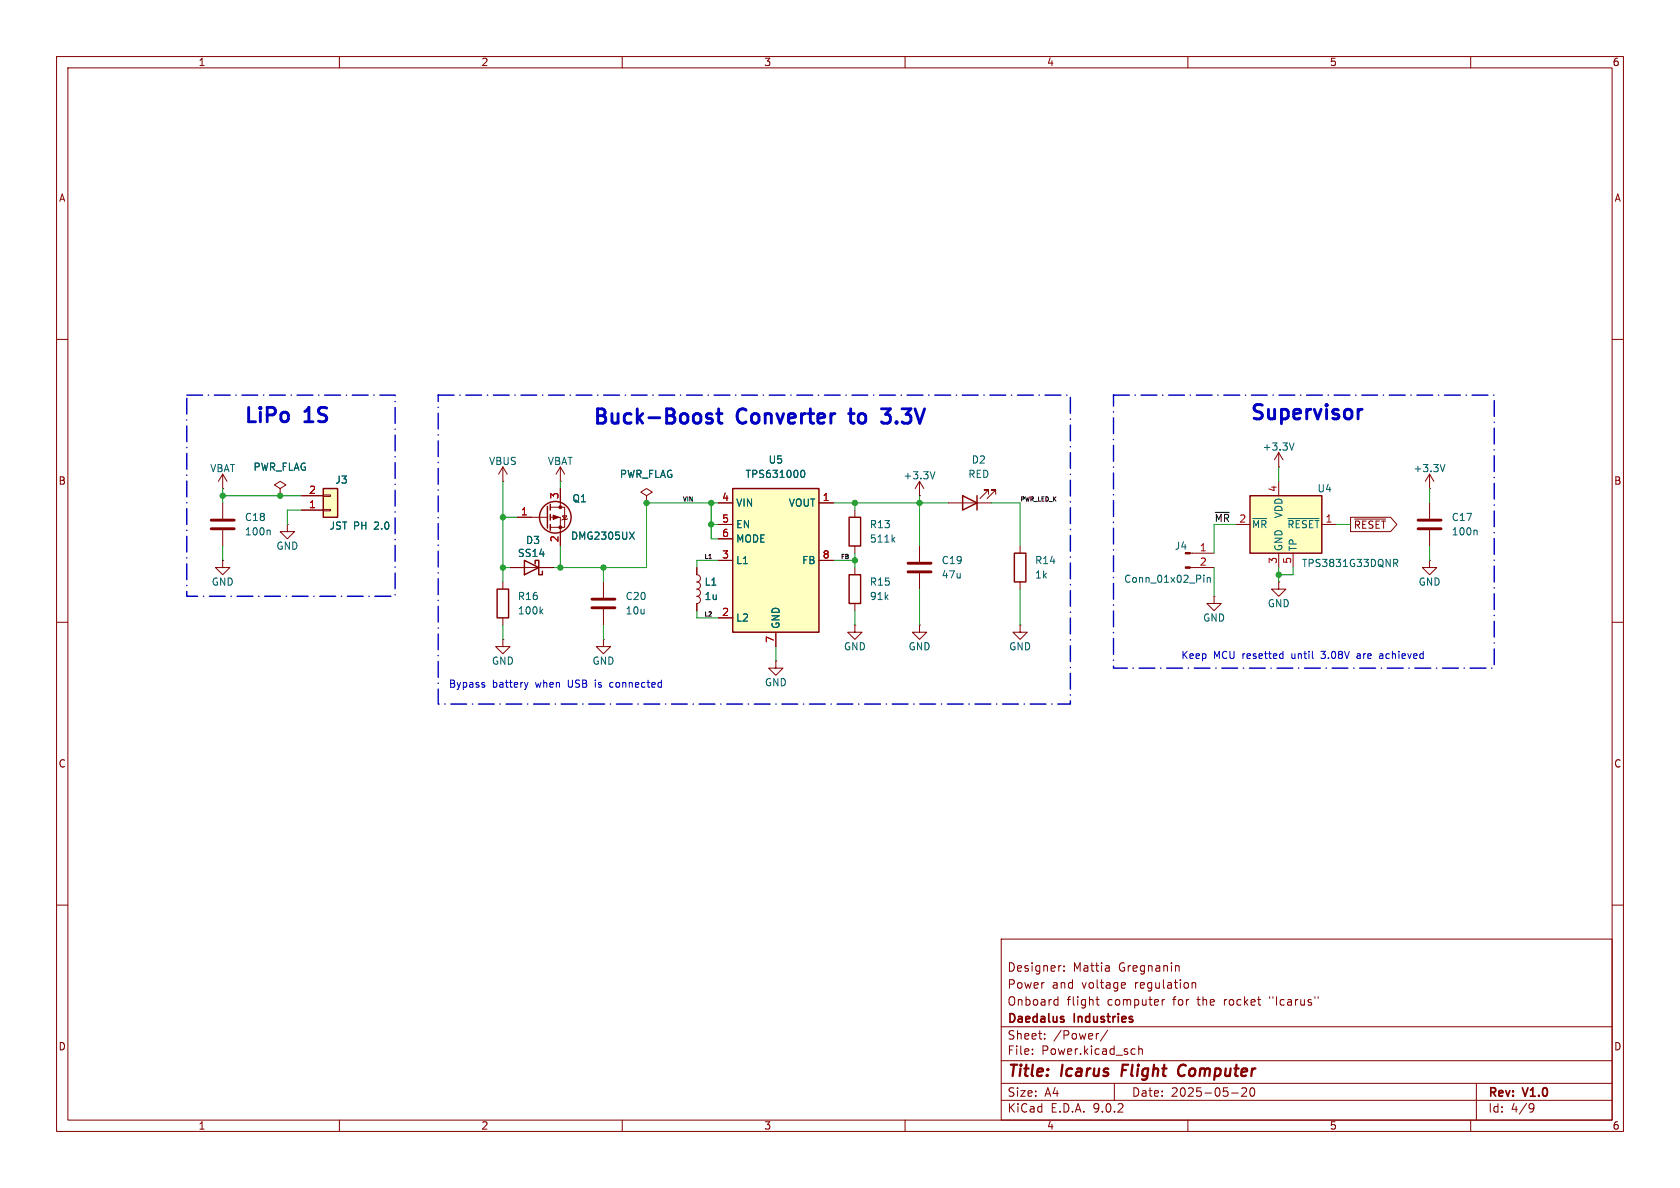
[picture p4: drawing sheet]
<svg xmlns="http://www.w3.org/2000/svg" width="297mm" height="210mm" viewBox="0 0 297 210" stroke-linecap="round" stroke-linejoin="round" font-family="sans-serif">
<g fill="none" stroke="#840000" stroke-width=".18">
<path d="M10 10h277v190h-277zM12 12h273v186h-273zM60 10v2M110 10v2M160 10v2M210 10v2M260 10v2M10 60h2M285 60h2M210.4 97.8h4.2M10 110h2M162.6 110.5v1.3h1.2l-1.2 1.2-1.3-1.2h1.3"/>
<path d="M162.6 110.5h.1M210.4 100.3h4.2M214.6 105.4v1.3h1.3l-1.3 1.3-1.2-1.3h1.2M214.6 105.4h.1M285 110h2M10 160h2M177 166h108v32h-108zM186.6 176.7l.4 .1M187 176.2v1.5M187 177.6l-.4 .1M187.5 170.7h.1M188.1 171.6v.1"/>
<path d="M188.1 170.8v.1M193.7 176.7h.6M194 176.2v1.3l.3 .2M195.9 170.7l.2 .2v.8M196.1 171.6l-.1 .1M196.1 171.1h-.1M198.5 173.7l.4 .1 .1 .3-.8 .1M198.9 174.6l-.4 .1M205.5 176.7v1M205.9 176.7l-.3 .1-.1 .2M208 170.7h.2l.3 .2v.8M210.7 173.8l.3-.1 .3 .1 .1 .9"/>
<path d="M210.7 173.7v1M233 176.2v.3M285 160h2M60 198v2M110 198v2M160 198v2M177 194.5h108M177 191.5h108M177 187.5h108M177 181.5h108M182.5 186.3v.1M182.5 185.5v.1"/>
<path d="M184.7 183.6v.1M184.7 182.8v.1M194.2 182.7l-.2 .1M195.8 182.1l-1.3 2M197 191.5v3M200.2 185.4l.5 .1M200.7 186.3l-.5 .1M201.3 185.5l.2-.1 .4 .1 .1 .9M201.3 184.9v1.5M210 198v2M217.7 193.2h1.2M220.3 192.4v.5l-.8 .9h.9"/>
<path d="M221.1 192.4a.81 .81 0 0 0 .4 1.4l.2-.1 .1-.5-.1-.8M260 198v2M261 191.5v6.5M270.6 195.1l.5 .1a.99 .99 0 0 1-.4 1.4h-.2M271.2 195.7l-.3 .3h-.3"/>
</g>
<path d="M198.5 188.2l-.2 2M209.3 188.2a1.13 1.13 0 0 0-1 .7 1.13 1.13 0 0 0 .3 1.2l.2 .1 .5-.1" fill="none" stroke="#840000" stroke-width=".4"/>
<path d="M187.9 179.7l.2 .1M187.9 180.2l.2 .2-.2 .3" fill="none" stroke="#840000" stroke-width=".3"/>
<g fill="#840000" stroke="#840000" stroke-width=".18">
<path d="M209.5 97.7h.9v.2h-.9z"/>
<path d="M209.5 100.2h.9v.3h-.9z"/>
</g>
<path d="M212.8 101.7v.1M212.8 102.1v.8M213.4 102.1v.8M213.4 102.2l.2-.1 .3 .1 .1 .7" fill="none" stroke="#006464" stroke-width=".18"/>
<path d="M221 87.6h12.7v10.2h-12.7z" fill="#ffffc2"/>
<path d="M150.1 91.4h2v5.1h-2zM170.2 87.6l2.5 1.3-2.5 1.3zM172.7 87.6v2.6M221 87.6h12.7v10.2h-12.7zM150.1 101.6h2v5.1h-2z" fill="none" stroke="#840000" stroke-width=".25"/>
<g fill="none" stroke="#840000" stroke-width=".18">
<path d="M151.1 90.2v1.2M151.1 96.5v1.3M162.6 87.6h.1M162.6 85.1v2.5M162.6 96.5v2.8M162.6 85.1l-.8 1.3M162.6 85.1l.7 1.3M167.6 88.9h7.7M174.8 87.4v-.8h-.8h.8l-1.6 1.5M176 87.4v-.8h-.7h.7l-1.5 1.5M218.4 92.7h2.6M226.1 82.6h.1"/>
<path d="M226.1 80v2.6M226.1 85.1v2.5M226.1 97.8v2.5M226.1 80l-.8 1.3M226.1 80l.7 1.3M228.6 97.8v2.5M233.7 92.7h2.5M252.7 86.4h.1M252.7 99.1v1.2h-1.2l1.2 1.3 1.3-1.3h-1.3M252.7 99.1h.1M252.7 83.8l-.7 1.3M252.7 83.8l.8 1.3"/>
<path d="M252.7 83.8v2.6M123.2 100.3v1.3a.64 .64 0 0 1 .6 .6 .64 .64 0 0 1-.6 .7 .64 .64 0 0 1 .6 .6 .64 .64 0 0 1-.6 .6M123.2 104.1a.64 .64 0 0 1 .6 .7 .64 .64 0 0 1-.6 .6 .64 .64 0 0 1 .6 .7 .64 .64 0 0 1-.6 .6v1.3M137.2 116.8v1.3h1.2l-1.2 1.3-1.3-1.3h1.3M137.2 116.8h.1M151.1 110.5v1.3h1.3l-1.3 1.2-1.2-1.2h1.2M151.1 110.5h.1M151.1 100.3v1.3M151.1 106.7v1.3M162.6 101.3v2.8M180.3 110.5v1.3h1.3l-1.3 1.2-1.2-1.2h1.2M180.3 110.5h.1"/>
</g>
<path d="M228.8 78.3l-.4 1.3M157.8 95.3l.4 .5M158.2 95l-.5 .5M165.3 83.4l-.4 1.3M221.5 91.7h2.4M227.7 91.7h5.5M246.4 98.9h.5l.2 .2-.1 .4h-.6M246.7 99.5l.4 .6M255.5 82.1l-.5 1.3" fill="none" stroke="#006464" stroke-width=".18"/>
<path d="M160.5 99.6h4.1M160.5 101.1h4.1" fill="none" stroke="#840000" stroke-width=".51"/>
<path d="M129.5 86.4h15.3v25.4h-15.3z" fill="#ffffc2"/>
<g fill="none" stroke="#840000" stroke-width=".25">
<path d="M92.7 99.1l2.5 1.2-2.5 1.3zM94.6 99.7v-.6h.6v2.5h.7v-.6M96.8 89.5v3.8M97.3 89.2v1M97.3 90.9v1M97.3 92.7v1M129.5 86.4h15.3v25.4h-15.3zM179.3 97.8h2.1v5.1h-2.1zM87.9 104.1h2v5.1h-2z"/>
<circle cx="98.2" cy="91.4" r="2.79"/>
</g>
<g fill="none" stroke="#840000" stroke-width=".18">
<path d="M39.4 99.1v1.2h1.2l-1.2 1.3-1.3-1.3h1.3M39.4 99.1h.1M39.4 86.4h.1M39.4 83.8l-.8 1.3M39.4 83.8l.7 1.3M39.4 83.8v2.6M88.9 85.1h.1M88.9 82.6v2.5M88.9 82.6l-.8 1.2M88.9 82.6l.8 1.2M91.4 91.4h5.4M97.3 89.7h2.5v3.5h-2.5"/>
<path d="M97.3 91.4h1.8v5.1M99.1 85.1h.1M99.1 82.6l-.8 1.2M99.1 82.6l.7 1.2M99.1 82.6v2.5M99.1 86.4v3.3M99.4 91.2h.8l-.4 .6zM100.3 91.7l-.1 .1h-.8l-.1 .1M114.3 87.6l1-.6-1-.6-1 .6 1 .6v1.3M114.3 88.9h.1M127 88.9h2.5M127 92.7h2.5"/>
<path d="M127 95.3h2.5M127 99.1h2.5M144.8 88.9h2.5M144.8 99.1h2.5M180.3 96.5v1.3M252.7 88.9v2.8M252.7 93.7v2.8M88.9 113v1.3h1.3l-1.3 1.3-1.3-1.3h1.3M88.9 113h.1M88.9 102.9v1.2M88.9 109.2v1.3M90.2 100.3h7.6"/>
<path d="M106.7 113v1.3h1.2l-1.2 1.3-1.3-1.3h1.3M106.7 113h.1M106.7 102.9v2.8M106.7 107.7v2.8M127 109.2h2.5M137.2 111.8v2.5M180.3 102.9v1.2"/>
</g>
<path d="M111.3 94.1l.8 1.2M112.1 94.1l-.8 1.2M141.5 83.6l.2-.3 .1-.2a.68 .68 0 0 1 .5 .7 .68 .68 0 0 1-.5 .6l-.1-.1-.2-.4M260.9 93.7l.2 .2v.7M95.6 108l.4 .5M96 107.7l-.5 .5" fill="none" stroke="#006464" stroke-width=".18"/>
<g fill="#840000" stroke="#840000" stroke-width=".18">
<path d="M97.8 91.1l1 .3-1 .4z"/>
<circle cx="99.1" cy="89.7" r=".25"/>
<circle cx="99.1" cy="93.2" r=".25"/>
</g>
<path d="M250.7 91.9h4.1M250.7 93.5h4.1M104.6 105.9h4.1M104.6 107.4h4.1" fill="none" stroke="#840000" stroke-width=".51"/>
<path d="M57.1 86.4h2.6v5h-2.6z" fill="#ffffc2"/>
<path d="M57.1 86.4h2.6v5h-2.6z" fill="none" stroke="#840000" stroke-width=".25"/>
<g fill="none" stroke="#840000" stroke-width=".18">
<path d="M39.4 88.9v2.8M39.4 93.7v2.8M49.5 86.4l1-.7-1-.6-1 .6 1 .7v1.2M49.5 87.6h.1M50.8 92.7v1.3h1.3l-1.3 1.3-1.3-1.3h1.3M50.8 92.7h.1M53.3 90.2h3.8M53.3 87.6h3.8M57.1 90h1.3v.3h-1.3zM57.1 87.5h1.3v.3h-1.3zM91.4 91.4h2.6M99.1 86.4v2.5"/>
<path d="M99.1 94v2.5M114.3 88.9h.1M127 88.9h2.5M127 92.7h2.5M127 95.3h2.5M127 99.1h2.5M144.8 88.9h2.5M144.8 99.1h2.5M238.8 91.4h7l1.2 1.3-1.2 1.3h-7zM239.5 91.8h5.5M90.2 100.3h2.5M95.2 100.3h2.6"/>
<path d="M123.2 100.3v1.3M123.2 106.7v1.3M127 109.2h2.5M137.2 111.8v2.5M226.1 102.9v1.2h-1.3l1.3 1.3 1.2-1.3h-1.2M226.1 102.9h.1"/>
</g>
<path d="M37.3 91.9h4.1M37.3 93.5h4.1" fill="none" stroke="#840000" stroke-width=".51"/>
<path d="M47.6 93.7l.2 .2v.7M111.3 94.1l.8 1.2M112.1 94.1l-.8 1.2M141.5 83.6l.2-.3 .1-.2a.68 .68 0 0 1 .5 .7 .68 .68 0 0 1-.5 .6l-.1-.1-.2-.4" fill="none" stroke="#006464" stroke-width=".18"/>
<g fill="none" stroke="#009600" stroke-width=".18">
<path d="M39.4 86.4v2.5M39.4 96.5v2.6M39.4 87.6h13.9M53.3 90.2h-2.5v2.5M88.9 85.1v17.8M88.9 91.4h2.5M99.1 85.1v1.3M99.1 96.5v3.8M125.7 88.9v6.4h1.3M125.7 92.7h1.3M127 88.9h-12.7v11.4h-16.5M127 99.1h-3.8v1.2"/>
<path d="M147.3 99.1h3.8M147.3 88.9h20.3M151.1 88.9v1.3M151.1 97.8v2.5M162.6 87.6v8.9M175.3 88.9h5v7.6M218.4 92.7h-3.8v5.1M226.1 82.6v2.5M236.2 92.7h2.6M252.7 86.4v2.5M252.7 96.5v2.6M88.9 100.3h1.3"/>
<path d="M88.9 110.5v2.5M106.7 100.3v2.6M106.7 110.5v2.5M123.2 108v1.2h3.8M137.2 114.3v2.5M151.1 108v2.5M162.6 104.1v6.4M180.3 104.1v6.4M214.6 100.3v5.1M226.1 100.3v2.6M228.6 100.3v1.3h-2.5"/>
</g>
<path d="M125.2 74l.6 .1 .2 .3-.4 .4h-.5M125.2 73.1l.6 .1M126.7 73.1h1M127 72.3v2.1l.2 .3 .5 .1M150 73.1h1M155.8 74.6l.4 .2h.7M155.8 72.3h1.6l-.8 .9h.3M240.8 72.4l-.5 .1" fill="none" stroke="#0000c2" stroke-width=".51"/>
<path d="M226.4 115.6h.4M226.8 115.1v1.3M226.8 116.3l-.4 .1M240.1 115.6h-.2M240.1 115.9l-.2 .2 .2 .3M244.3 115.6h-.4M244.3 115.9h-.3l-.1 .2v.2l.4 .1M85.5 121.1l.2 .1-.2 .3M85.5 120.6l.2 .1M93.3 120.6l-.3 .9M108 120.6l-.2 .3v.3l.2 .3" fill="none" stroke="#0000c2" stroke-width=".18"/>
<path d="M33 69.9h36.8v35.5h-36.8zM77.5 69.9h111.7v54.6h-111.7zM196.8 69.9h67.4v48.2h-67.4z" fill="none" stroke="#0000c2" stroke-width=".25" stroke-dasharray="2.8 1 .1 1"/>
<g fill="#009600" stroke="#009600" stroke-width=".18">
<circle cx="226.1" cy="101.6" r=".46"/>
<circle cx="151.1" cy="99.1" r=".46"/>
<circle cx="88.9" cy="91.4" r=".46"/>
<circle cx="99.1" cy="100.3" r=".46"/>
<circle cx="49.5" cy="87.6" r=".46"/>
<circle cx="39.4" cy="87.6" r=".46"/>
<circle cx="88.9" cy="100.3" r=".46"/>
<circle cx="106.7" cy="100.3" r=".46"/>
<circle cx="162.6" cy="88.9" r=".46"/>
<circle cx="151.1" cy="88.9" r=".46"/>
<circle cx="125.7" cy="88.9" r=".46"/>
<circle cx="125.7" cy="92.7" r=".46"/>
<circle cx="114.3" cy="88.9" r=".46"/>
</g>
<g font-size="3.5" fill="#0000c2">
<text x="42.9" y="75.4">LiPo</text>
<text x="53.9" y="75.4">1S</text>
<text x="104.5" y="75.7">Buck-Boost</text>
<text x="130.3" y="75.7">Converter</text>
<text x="151.3" y="75.7">to</text>
<text x="158" y="75.7">3.3V</text>
<text x="220.7" y="74.9">Supervisor</text>
</g>
<g font-size="2.8" fill="#840000">
<text x="178" y="190.9">Title:</text>
<text x="187.7" y="190.9">Icarus</text>
<text x="199.1" y="190.9">Flight</text>
<text x="209.9" y="190.9">Computer</text>
</g>
<g font-size="2.1" fill="#840000">
<text x="178" y="172">Designer:</text>
<text x="189.7" y="172">Mattia</text>
<text x="197.8" y="172">Gregnanin</text>
<text x="178" y="178">Onboard</text>
<text x="178" y="175">Power</text>
<text x="185.9" y="175">and</text>
<text x="188.6" y="178">flight</text>
<text x="191.3" y="175">voltage</text>
<text x="195.8" y="178">computer</text>
<text x="200.8" y="175">regulation</text>
<text x="207.5" y="178">for</text>
<text x="212" y="178">the</text>
<text x="216.8" y="178">rocket</text>
<text x="225" y="178">&quot;Icarus&quot;</text>
<text x="178" y="184">Sheet:</text>
<text x="178" y="181.2">Daedalus</text>
<text x="186.2" y="184">/Power/</text>
<text x="190" y="181.2">Industries</text>
<text x="178" y="186.7">File:</text>
<text x="184.1" y="186.7">Power.kicad_sch</text>
<text x="178" y="196.9">KiCad</text>
<text x="178" y="194.1">Size:</text>
<text x="184.7" y="194.1">A4</text>
<text x="185.7" y="196.9">E.D.A.</text>
<text x="193.3" y="196.9">9.0.2</text>
<text x="200" y="194.1">Date:</text>
<text x="207" y="194.1">2025-05-20</text>
<text x="263" y="194.3">Rev:</text>
<text x="263" y="196.9">Id:</text>
<text x="267.1" y="196.9">4/9</text>
<text x="269.4" y="194.3">V1.0</text>
</g>
<g font-size="1.8" fill="#840000">
<text x="35" y="11.9">1</text>
<text x="85" y="11.9">2</text>
<text x="135" y="11.9">3</text>
<text x="185" y="11.9">4</text>
<text x="235" y="11.9">5</text>
<text x="285" y="11.9">6</text>
<text x="10.3" y="35.9">A</text>
<text x="285.3" y="35.9">A</text>
<text x="10.3" y="85.9">B</text>
<text x="285.3" y="85.9">B</text>
<text x="239.2" y="93.7">~{RESET}</text>
<text x="10.3" y="135.9">C</text>
<text x="285.3" y="135.9">C</text>
<text x="10.3" y="185.9">D</text>
<text x="285.3" y="185.9">D</text>
<text x="35" y="199.9">1</text>
<text x="85" y="199.9">2</text>
<text x="135" y="199.9">3</text>
<text x="185" y="199.9">4</text>
<text x="235" y="199.9">5</text>
<text x="285" y="199.9">6</text>
</g>
<g font-size="1.8" fill="#006464">
<text x="37.1" y="83.7">VBAT</text>
<text x="44.7" y="83.4">PWR_FLAG</text>
<text x="86.3" y="82.4">VBUS</text>
<text x="96.8" y="82.4">VBAT</text>
<text x="135.8" y="82.1">U5</text>
<text x="171.7" y="82.1">D2</text>
<text x="223.1" y="79.9">+3.3V</text>
<text x="249.8" y="83.7">+3.3V</text>
<text x="59.2" y="85.7">J3</text>
<text x="101.1" y="89">Q1</text>
<text x="109.5" y="84.7">PWR_FLAG</text>
<text x="130" y="89.8">VIN</text>
<text x="131.7" y="84.7">TPS631000</text>
<text x="139.4" y="89.8">VOUT</text>
<text x="159.6" y="84.9">+3.3V</text>
<text x="171.1" y="84.7">RED</text>
<text x="232.8" y="87.2">U4</text>
<text x="43.2" y="94.8">100n</text>
<text x="43.2" y="92.3">C18</text>
<text x="58.2" y="93.8">JST PH</text>
<text x="66.3" y="93.8">2.0</text>
<text x="100.8" y="95.6">DMG2305UX</text>
<text x="130" y="93.6">EN</text>
<text x="153.7" y="93.6">R13</text>
<text x="221.2" y="93.6">~{MR}</text>
<text x="226.9" y="91.7" transform="rotate(-90 226.9 91.7)">VDD</text>
<text x="227.5" y="93.6">~{RESET}</text>
<text x="256.5" y="94.8">100n</text>
<text x="256.5" y="92.3">C17</text>
<text x="48.8" y="97.4">GND</text>
<text x="91.5" y="98.7">SS14</text>
<text x="92.9" y="96.4">D3</text>
<text x="130" y="96.1">MODE</text>
<text x="130" y="99.9">L1</text>
<text x="141.7" y="99.9">FB</text>
<text x="153.7" y="96.1">511k</text>
<text x="166.4" y="99.9">C19</text>
<text x="182.9" y="99.9">R14</text>
<text x="207.6" y="97.4">J4</text>
<text x="226.9" y="97.5" transform="rotate(-90 226.9 97.5)">GND</text>
<text x="229.5" y="97.5" transform="rotate(-90 229.5 97.5)">TP</text>
<text x="230.1" y="100.4">TPS3831G33DQNR</text>
<text x="37.3" y="103.7">GND</text>
<text x="91.4" y="106.3">R16</text>
<text x="110.5" y="106.3">C20</text>
<text x="124.5" y="106.3">1u</text>
<text x="124.5" y="103.7">L1</text>
<text x="153.7" y="106.3">91k</text>
<text x="153.7" y="103.7">R15</text>
<text x="166.4" y="102.5">47u</text>
<text x="182.9" y="102.5">1k</text>
<text x="198.6" y="103.2">Conn_01x02_Pin</text>
<text x="224" y="107.5">GND</text>
<text x="250.7" y="103.7">GND</text>
<text x="91.4" y="108.8">100k</text>
<text x="110.5" y="108.8">10u</text>
<text x="130" y="110.1">L2</text>
<text x="138" y="111.3" transform="rotate(-90 138 111.3)">GND</text>
<text x="212.6" y="110.1">GND</text>
<text x="86.9" y="117.7">GND</text>
<text x="104.6" y="117.7">GND</text>
<text x="149.1" y="115.2">GND</text>
<text x="160.5" y="115.2">GND</text>
<text x="178.3" y="115.2">GND</text>
<text x="135.1" y="121.5">GND</text>
</g>
<g font-size="1.8" fill="#a90000">
<text x="54.5" y="89.9">1</text>
<text x="54.5" y="87.4">2</text>
<text x="98.8" y="88.3" transform="rotate(-90 98.8 88.3)">3</text>
<text x="127.6" y="88.6">4</text>
<text x="145.3" y="88.6">1</text>
<text x="225.8" y="87.1" transform="rotate(-90 225.8 87.1)">4</text>
<text x="92" y="91.2">1</text>
<text x="98.8" y="96" transform="rotate(-90 98.8 96)">2</text>
<text x="127.6" y="92.5">5</text>
<text x="127.6" y="95">6</text>
<text x="234.2" y="92.5">1</text>
<text x="127.6" y="98.8">3</text>
<text x="145.3" y="98.8">8</text>
<text x="212" y="97.5">1</text>
<text x="212" y="100.1">2</text>
<text x="225.8" y="99.8" transform="rotate(-90 225.8 99.8)">3</text>
<text x="228.3" y="99.8" transform="rotate(-90 228.3 99.8)">5</text>
<text x="127.6" y="109">2</text>
<text x="136.9" y="113.7" transform="rotate(-90 136.9 113.7)">7</text>
</g>
<text font-size="1.8" fill="#0f0f0f" x="214.6" y="92.4">~{MR}2</text>
<g font-size="1.8" fill="#0000c2">
<text x="208.7" y="116.7">Keep</text>
<text x="214.5" y="116.7">MCU resetted</text>
<text x="228.6" y="116.7">until</text>
<text x="234.1" y="116.7">3.08V</text>
<text x="240.5" y="116.7">are</text>
<text x="244.7" y="116.7">achieved</text>
<text x="79.3" y="121.8">Bypass</text>
<text x="87" y="121.8">battery</text>
<text x="94.8" y="121.8">when</text>
<text x="100.7" y="121.8">USB</text>
<text x="105.7" y="121.8">is</text>
<text x="108.5" y="121.8">connected</text>
</g>
<g font-size="1.1" fill="#0f0f0f">
<text x="120.6" y="88.7">VIN</text>
<text x="180.3" y="88.7">PWR_LED_K</text>
<text x="124.5" y="98.9">L1</text>
<text x="148.6" y="98.9">FB</text>
<text x="124.5" y="109">L2</text>
</g>
</svg>
